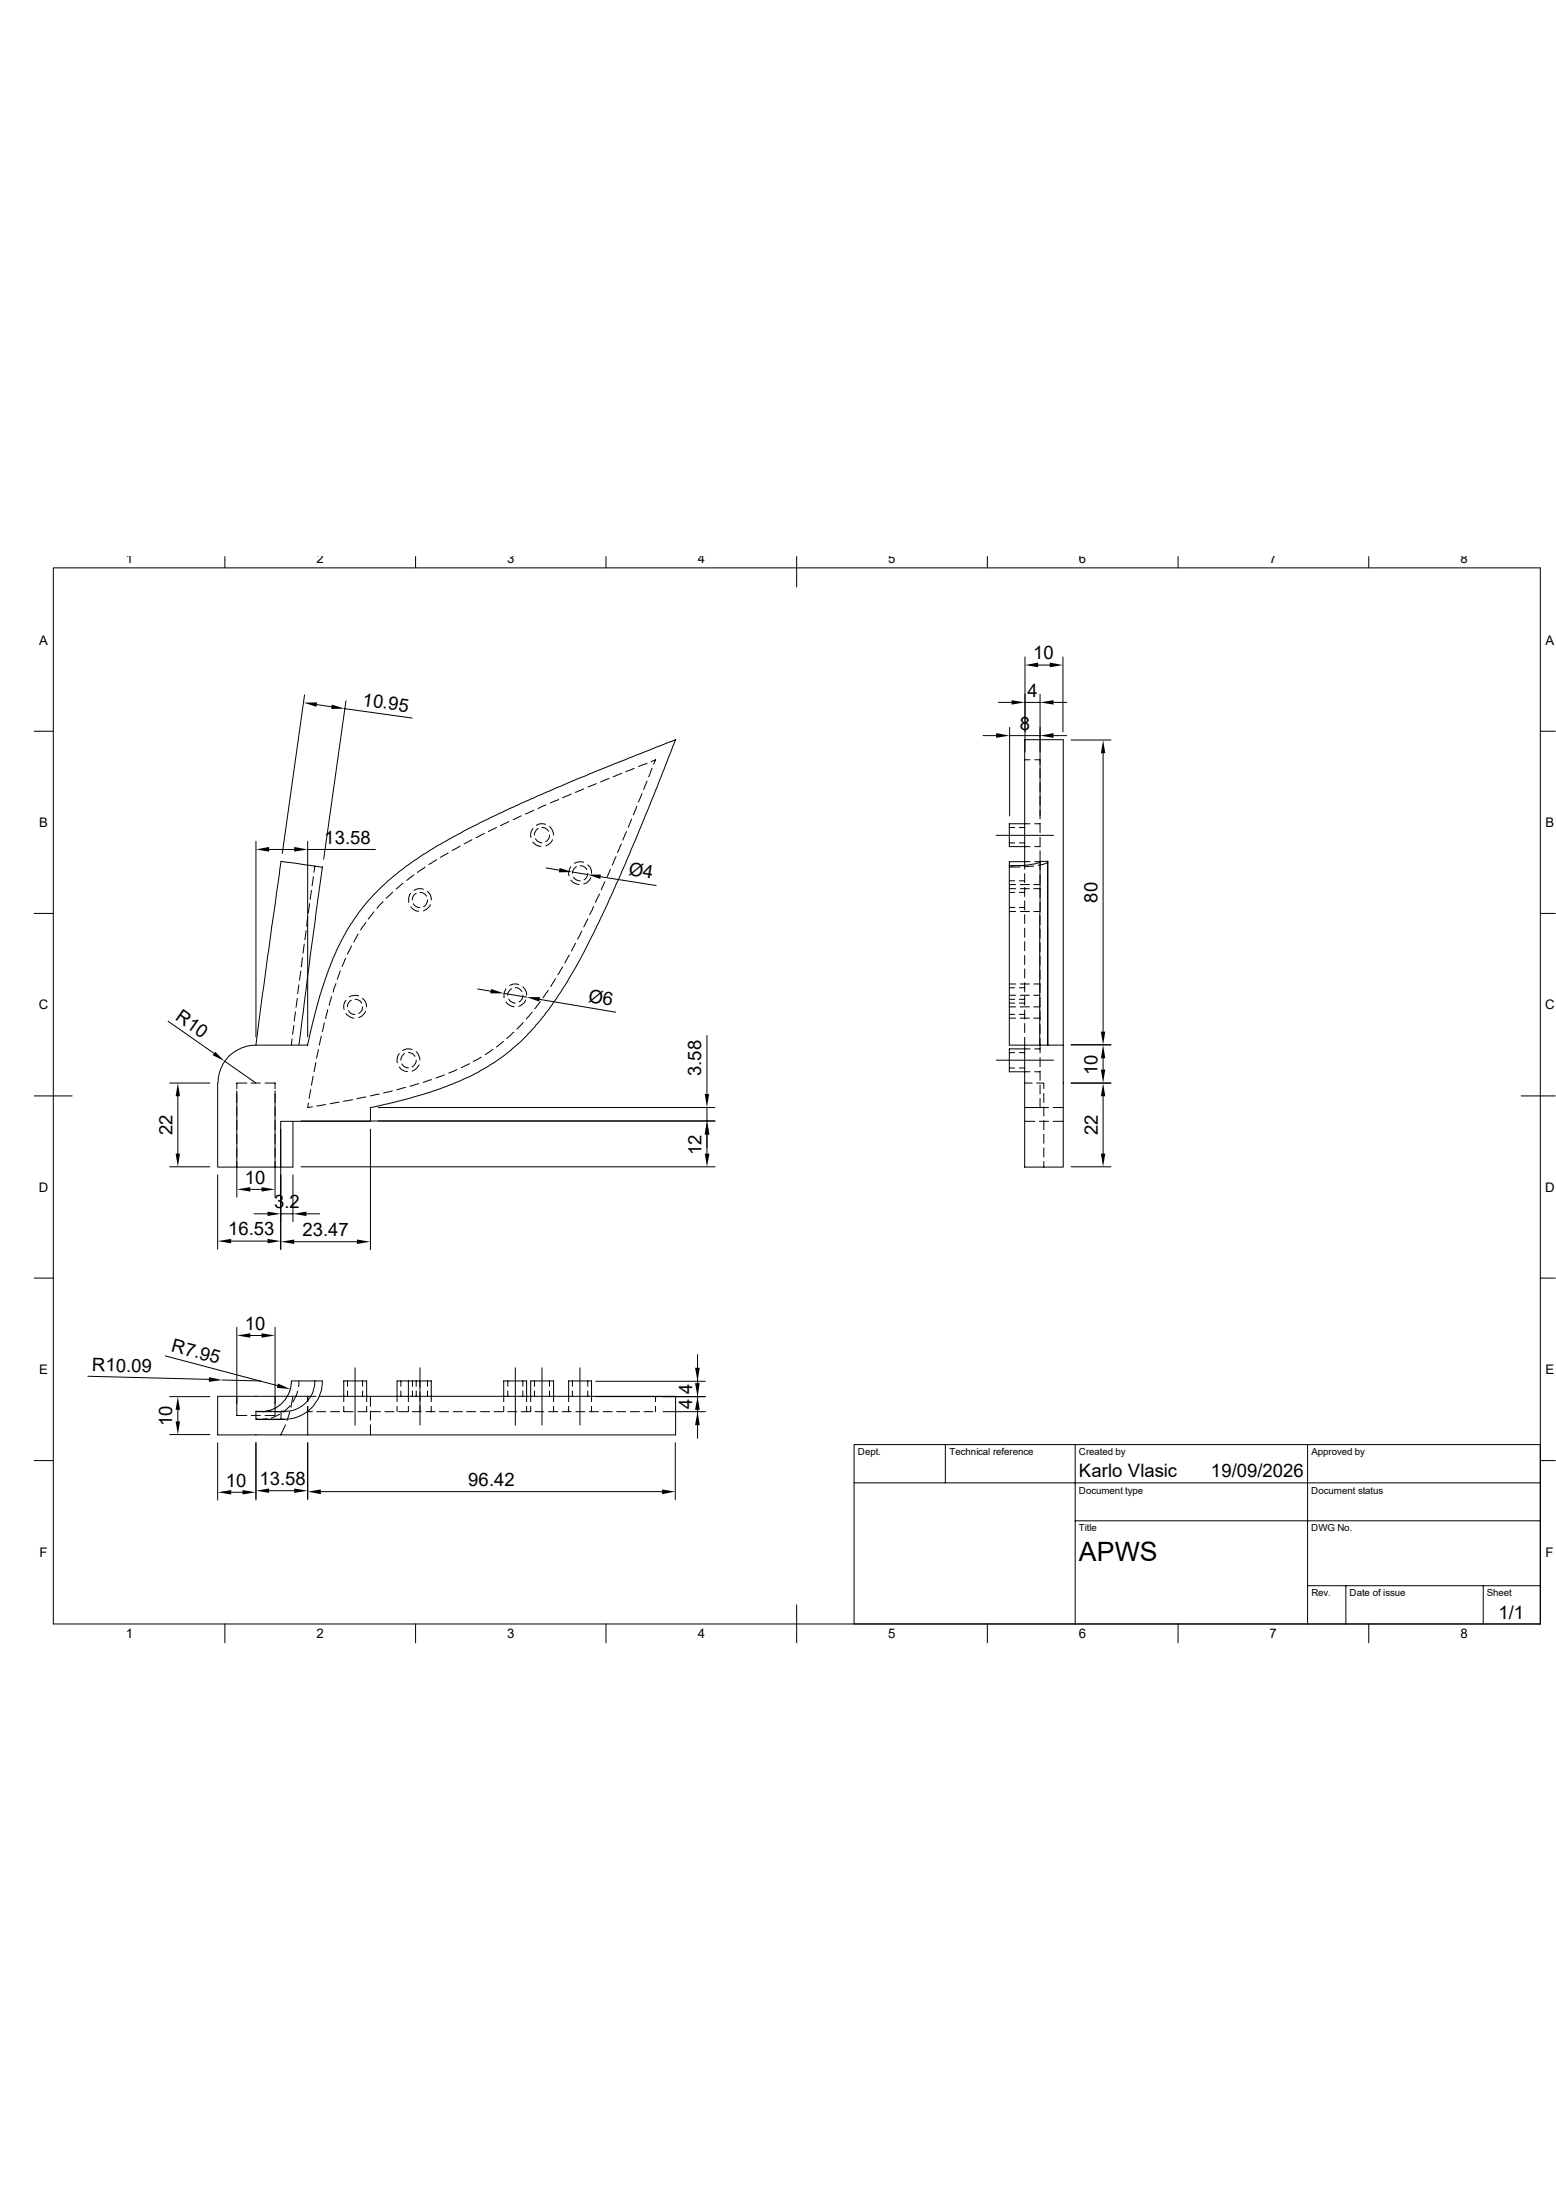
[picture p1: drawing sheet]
<svg xmlns="http://www.w3.org/2000/svg" width="210mm" height="297mm" viewBox="0 0 210 297" stroke-linecap="round" stroke-linejoin="round" font-family="sans-serif">
<g fill="none" stroke="#000" stroke-width=".13">
<path d="M7.2 76.7h200.7v142.5h-200.7zM30.4 75.1v1.6M56.1 75.1v1.6M81.8 75.1v1.6M107.5 75.1v4.1M133.3 75.1v1.6M159 75.1v1.6M184.7 75.1v1.6M4.6 98.7h2.6M41.1 93.8l-3 21.4M42.8 95.1l1.9 .3M46.5 95.7l9.1 1.2"/>
<path d="M46.7 94.6l-3 21.4M132.7 99.3h1.8M134.7 94.8h1.8M136.3 98.2v12M136.3 99.3h4.1M138.3 94.8h2.1M138.3 88.7v12.8M140.1 89.8h1.6M140.4 93.7v16.5M142.2 94.8h1.8M142.2 99.3h1.8M143.5 88.7v10.1"/>
<path d="M144.6 99.9h5.3M207.9 98.7h2M34.5 113.6v26.4M36.3 114.7h3.4M41.5 113.6v26.4M41.5 114.7h9.2M42.3 118.4l-.2 1.2M42.5 116.9l-.1 .9M54.4 119.3l-.9 .7M55.9 118.1l-1 .8M57.4 117.1l-1.1 .7M58.9 116.1l-1 .6"/>
<path d="M60.5 115.1l-1.1 .6M62.1 114.2l-1.1 .6M63.7 113.4l-1 .5M65.4 112.5l-1.1 .6M67 111.7l-1.1 .6M68.7 110.9l-1.1 .6M70.4 110.2l-1.1 .5M71.9 111.8a1.31 1.31 0 0 0-.2 1.3M71.9 113.7a1.49 1.49 0 0 0 1.1 .6M72.1 109.4l-1.2 .5M72.3 113.2l.3 .4 .6 .2M72.6 111.8l-.3 .4-.2 .5"/>
<path d="M73.2 111.7l.5 .1 .3 .4M73.6 111.3h-.1a1.36 1.36 0 0 0-1.1 .1M73.7 108.7l-1.1 .4M73.7 117.2l1.8 .3M74.2 111.6l.4 .6 .1 .5M74.2 112.7l-.1 .5-.4 .4M74.6 113.4a1.73 1.73 0 0 1-.9 .8M75.4 107.9l-1.1 .5M77 117l-.1 .2a1.43 1.43 0 0 0-.1 1M77 118.8l.1 .1a1.51 1.51 0 0 0 1 .5M77.1 107.2l-1.2 .5M77.3 117.7l2 .4"/>
<path d="M77.4 118.4l.3 .3 .4 .2h.2M77.8 117l-.4 .3-.1 .6M78.3 116.9l.5 .1 .4 .4M78.8 106.5l-1.2 .5M78.8 116.4l-.4-.1-.9 .2M79.3 116.8a1.22 1.22 0 0 1 .5 1.1M79.3 117.9l-.2 .6-.3 .3M79.7 118.5a1.41 1.41 0 0 1-.9 .8M80.5 105.8l-1.1 .5M81.1 118.4l7.5 1.1M81.7 119l-.5 1.1M82.2 105.1l-1.1 .5"/>
<path d="M82.4 117.3l-.5 1.1M83.1 115.7l-.5 1.1M83.9 114l-.5 1.1M83.9 104.4l-1.1 .5M84.5 112.3l-.4 1.1M85.3 110.6l-.5 1.1M85.6 103.7l-1.1 .5M85.9 108.8l-.4 1.2M86.7 107.1l-.5 1.2M87.3 105.5l-.4 1.1M87.3 103l-1.1 .5M87.9 102.8l.6-.2-.3 .6"/>
<path d="M88 103.7l-.5 1.2M134.5 112.8h7.7M136.2 117.1h1.5M136.2 120h.9M136.2 113.8h.7M136.2 111.7h.7M136.2 119.4h.9M136.2 118.9h.7M137.6 113.8h.7M137.6 111.7h.7M137.6 118.9h.7M137.6 116.9h.7"/>
<path d="M137.7 120h1.2M137.7 119.4h1.2M138.3 117.3v-17.4h5.2v41.2M138.3 119.8v1.2M138.3 117.9v1.3M138.3 102.6h.7M139 116.3h-2.8v24.8h2.1v-1.1M139 111.2h-2.8v3.1h2.8M139.5 120h.9M139.5 119.4h.9M139.5 116.9l-1.2 .1M139.7 102.6h.7v.6"/>
<path d="M139.7 114.3h.7M139.7 111.2h.7M139.7 116.3h.7M140.1 116.8h.1a1.65 1.65 0 0 0 1.2-.5v24.8M140.3 116.4a9.6 9.6 0 0 1-3.5 .5h-.6h.7M140.4 116.3l-.1 24.8M140.4 116.3v.1M140.4 114.9v1.4M140.4 113v1.3M140.4 111.2v1.2M140.4 109.3v1.3M140.4 107.5v1.2"/>
<path d="M140.4 105.7v1.2M140.4 103.8v1.2M140.4 116.3v1.2M140.4 118.1v1.2M140.4 119.9v1.3M140.4 116.3h1v24.8M141.4 116.2v.1M148.9 101.7v37.6M4.6 123.3h2.6M22.7 137.9l6.2 4.3M39.7 138.4l-.2 1.3M39.9 136.6l-.2 1.2"/>
<path d="M40.1 134.8l-.1 1.2M40.3 133l-.1 1.2M40.6 131.1l-.2 1.2M40.8 129.3l-.2 1.2M41.1 127.5l-.2 1.2M41.3 125.6l-.2 1.3M41.5 123.8l-.1 1.3M41.8 122l-.2 1.2M42 120.2l-.1 1.2M43.3 139.9l-.2 1.2M43.8 138.1l-.3 1.2M44.2 136.3l-.3 1.2"/>
<path d="M44.7 134.5l-.3 1.2M45.3 132.8l-.3 1.1M45.9 131.1l-.4 1.1M46.7 129.4l-.5 1.1M46.7 135a1.31 1.31 0 0 0-.3 1.3M46.7 136.8l.5 .4 .6 .3M47 136.4l.3 .4 .4 .1h.2M47.4 135l-.2 .2-.3 .4v.3M47.5 127.7l-.6 1.1M47.9 134.9l.7 .2 .2 .3M48.3 126.1l-.5 1.1M48.4 134.5l-.4-.1-.8 .2"/>
<path d="M48.9 134.8a1.34 1.34 0 0 1 .6 1.1M48.9 135.9v.5l-.5 .4M49.3 136.5a1.46 1.46 0 0 1-.9 .9M49.4 124.5l-.7 1.1M50.5 123.1l-.8 1M51.7 121.7l-.8 .9M53 120.4l-.9 .9M55.4 120.6l-.2 .5v.7M55.5 122.4v.1a1.51 1.51 0 0 0 1 .5M55.8 122l.3 .3 .3 .2h.3M56.2 120.6l-.4 .3-.1 .6M56.7 120.5l.5 .1 .4 .4"/>
<path d="M57.1 120.1l-.1-.1a1.42 1.42 0 0 0-1.1 .2M57.7 120.4a1.22 1.22 0 0 1 .5 1.1M57.7 121.5l-.2 .6-.3 .3M58.1 122.1l-.5 .7-.5 .2M64.5 133.5l1.8 .3M68 134.1l3.1 .5M68.3 133.5l-.2 .4-.1 .8M68.3 135.3a1.8 1.8 0 0 0 1.1 .6M68.7 134.9l.3 .3 .6 .2M69 133.5l-.4 .5-.1 .4M69.3 139.4l-.9 .8M69.6 133.3l.5 .2 .3 .4"/>
<path d="M70 132.9h-.1a1.36 1.36 0 0 0-1.1 .2M70.6 133.2l.1 .1a1.35 1.35 0 0 1 .4 1.1M70.6 134.4l-.1 .5-.4 .4M70.6 138l-.8 .9M71 135a1.41 1.41 0 0 1-1 .8M71.8 136.7l-.8 .9M72.8 134.9l10.3 1.8M72.9 135.2l-.7 1M74 133.7l-.7 1M75 132.1l-.7 1.1M75.9 130.6l-.6 1M76.8 128.9l-.6 1.1"/>
<path d="M77.7 127.3l-.6 1.1M78.5 125.7l-.5 1.1M79.3 124l-.5 1.1M80.1 122.4l-.5 1.1M80.9 120.7l-.5 1.1M95.4 139.8v7.9M136.2 123.1h.9M136.2 122.5h.7M136.2 120.5h.7M136.2 137.5h.9M136.2 134.4h.9M136.2 136.9h.7"/>
<path d="M136.2 134.9h.7M136.2 135.9h.9M136.2 132.8h.9M136.2 135.4h.7M136.2 133.3h.7M137.6 122.5h.7M137.6 120.5h.7M137.6 136.9h.7M137.6 134.9h.7M137.6 135.4h.7M137.6 133.3h.7M137.7 123.1h1.2"/>
<path d="M137.7 137.5h1.2M137.7 134.4h1.2M137.7 135.9h1.2M137.7 132.8h1.2M138.3 138.2v1.2M138.3 136.4v1.2M138.3 134.5v1.2M138.3 132.7v1.2M138.3 130.8v1.2M138.3 129v1.2M138.3 127.1v1.3M138.3 125.3v1.2"/>
<path d="M138.3 123.5v1.2M138.3 121.6v1.3M139.5 123.1h.9M139.5 137.5h.9M139.5 134.4h.9M139.5 135.9h.9M139.5 132.8h.9M140.4 121.8v1.2M140.4 123.6v1.2M140.4 125.4v1.3M140.4 127.3v1.2M140.4 129.1v1.2"/>
<path d="M140.4 131v1.2M140.4 132.8v1.2M140.4 134.7v1.2M140.4 136.5v1.2M140.4 138.3v1.3M207.9 123.3h2M4.6 148h5.1M22.9 146.2h5.4M22.9 157.5h5.4M24 148v7.7M29.4 146.2v11.4h8.5M29.4 158.6v10.1"/>
<path d="M30.3 143.3l4.2 2.9M32 147.3v14.3M33.3 146.2h-1.3v.8M33.9 146.2h1.2M34.5 141.1h7l1.3-5.2 1.1-3.7 1.5-3.8 1.3-2.6a31.6 31.6 0 0 1 11.1-10.8l1.4-.9 3.4-1.9 7.7-3.7 10.1-4.4 10.8-4.2-2.5 6.4-4.3 10.3-2.4 5.4-1.9 4.1-2 3.8-2.3 3.9-2.4 3.4-2.1 2.3a29.9 29.9 0 0 1-12.2 7.6l-3.7 1.2-5.4 1.2v1.9h-12.1v6.2M34.5 141.1l3.4-24.8 5.6 .8-3.2 24M34.5 141.1a5.1 5.1 0 0 0-5.1 5.1M35.8 146.2h1.3v.8M37.1 147.3v14.3M37.9 152.4v16.3M39.4 140.3l-.1 .8M39.5 151.4v6.2h-1.6"/>
<path d="M39.5 158.6v6.3M40.6 151.3h55.9M40.6 157.5h55.9M41.7 148.9l-.2 .6 .7-.1M42 147.1l-.3 1.2M42.2 145.3l-.2 1.2M42.6 143.5l-.2 1.2M43 141.7l-.3 1.2M43.9 149.1l-1.1 .2M45.8 148.8l-1.2 .2M47.6 148.5l-1.2 .2M49.4 148.1l-1.2 .2"/>
<path d="M50 152.4v16.3M51.1 149.5h45.4M51.2 147.7l-1.2 .3M53 147.3l-1.2 .3M53.9 142.2a1.31 1.31 0 0 0-.3 1.3M53.9 144.1a1.31 1.31 0 0 0 1.1 .6M54.2 143.6l.3 .4 .6 .1M54.6 142.2l-.3 .4-.2 .5M54.7 146.8l-1.1 .3M55.1 142.1l.6 .1 .3 .4M55.6 141.7l-.1-.1a1.36 1.36 0 0 0-1.1 .2M56.2 142l.2 .3 .3 .8"/>
<path d="M56.2 143.1l-.2 .5-.4 .4M56.5 146.3l-1.2 .3M56.6 143.8l-.6 .6-.4 .2M58.3 145.8l-1.2 .3M60 145.1l-1.2 .4M61.7 144.4l-1.1 .5M63.4 143.6l-1.1 .5M64.9 142.7l-1 .6M66.5 141.7l-1 .7M67.9 140.6l-.9 .8M95.4 149.5v1.8M95.4 153.2v2.5"/>
<path d="M134.5 143.1h7.7M136.2 144.2h.7M136.2 142.1h.7M137.6 144.2h.7M137.6 142.1h.7M138.3 146.2h1M138.3 151.4h1.4M138.3 149.5h3.2M139 141.6h-2.8v3.1h2.8M139.7 144.7h.7M139.7 141.6h.7M139.9 146.2h1v.8"/>
<path d="M140.3 151.4h1.2M140.4 148.3v1.2M140.4 146.5v1.2M140.4 144.6v1.2M140.4 142.8v1.2M140.4 141.1v1.1M140.4 140.2v.9M140.9 147.6v1.2M140.9 149.4v1.3M140.9 151.3v1.2M140.9 153.1v1.2M140.9 155v1.2"/>
<path d="M140.9 156.8v.8M142.2 151.4h1.3M142.2 149.5h1.3M143.5 141.1v16.5h-5.2v-11.4M143.5 141.1h-5.2v5.1M144.6 146.2h5.3M144.6 157.5h5.3M144.6 141.1h5.3M148.9 142.9v1.5M148.9 148v7.7M205.3 148h4.6M4.6 172.6h2.6"/>
<path d="M31.2 167.6h4.9M32 179.2v10.8M33.8 160.6h1.5M34.3 163.9h1.8M37.1 179.2v10.8M37.9 163.9h1.6M39.7 167.6h8.5M41.4 163.9h1.7M207.9 172.6h2M4.6 197.2h2.6M11.9 185.8l16.3 .4M22.3 183l15.2 4.1"/>
<path d="M22.9 188.6h5.4M22.9 193.7h5.4M24 190.3v1.6M29.4 194.8v7.7M30 186.3l5.2 .1M32 190.1v1h1.3M33.8 180.3h1.5M33.9 191.1h1.2M34.5 190.5l3.4 .1v1h-3.4zM34.5 191.6h.7M34.5 194.8v7.7M35.2 191.6h3.2"/>
<path d="M35.5 190.6h1.2M36 191.6h-.8M37.1 190.1v1h-1.3M37.3 190.6h1.1M37.8 191l-1.2 .4M38.5 192.4l-.6 1.3M39.1 190.6l-.4 1.2M39.2 189.8l-.9 .8M39.5 188.5l-.2 1.5M40.2 187.8l-.2 .7-.5 .8M40.3 186.4v.8M41.5 188.5h-12.1v5.2h12.1"/>
<path d="M41.5 190.6h.7M41.5 188.5h1.2M41.5 188.5v.7M41.5 189.9v3.8M41.5 194.8v7.7M42.5 186.4h-3.2l-.1 1.1-.3 .8-.4 .6-.6 .7-.6 .4-.9 .4-.7 .2-1.2-.1M42.5 186.4h1a5.1 5.1 0 0 1-5.5 5.2M42.5 186.4a4 4 0 0 1-4.5 4.1M42.8 190.6h1.2M43.1 188.5h48.1v5.2h-49.7M44.6 190.6h1.2M46.4 189.2v-2.8h3.1v2.8"/>
<path d="M46.4 189.9v.7M46.4 190.6h1.3M46.9 186.4v.8M46.9 187.8v.7M47.9 184.7v7.7M48.3 190.6h1.2M48.9 186.4v.8M48.9 187.8v.7M49.5 189.9v.7M50 188.5v1.4M50 190.5v1.2M50 192.4v1.3"/>
<path d="M50.1 190.6h1.3M51.9 190.6h1.3M53.6 189.9v.7M53.8 190.6h1.2M54.1 186.4v.8M54.1 187.8v.7M55.1 186.4h3.1v2.8M55.1 186.4h-1.5v2.8M55.1 186.4v2.8M55.1 189.9v.7M55.6 190.6h1.3M55.7 186.4v.8"/>
<path d="M55.7 187.8v.7M56.2 186.4v.8M56.2 187.8v.7M56.7 184.7v7.7M57.5 190.6h1.2M57.7 186.4v.8M57.7 187.8v.7M58.2 189.9v.7M59.3 190.6h1.2M61.2 190.6h1.2M63 190.6h1.2M64.9 190.6h1.2"/>
<path d="M66.7 190.6h1.2M68 189.2v-2.8h3.1v2.8M68 189.9v.7M68.5 190.6h1.3M68.5 186.4v.8M68.5 187.8v.7M69.6 184.7v7.7M70.4 190.6h1.2M70.6 186.4v.8M70.6 187.8v.7M71.1 189.9v.7M71.6 189.2v-2.8h3.1v2.8"/>
<path d="M71.6 189.9v.7M72.1 186.4v.8M72.1 187.8v.7M72.2 190.6h1.2M73.2 184.7v7.7M74 190.6h1.3M74.2 186.4v.8M74.2 187.8v.7M74.7 189.9v.7M75.9 190.6h1.2M76.8 189.2v-2.8h3v2.8M76.8 189.9v.7"/>
<path d="M77.3 186.4v.8M77.3 187.8v.7M77.7 190.6h1.3M78.3 184.7v7.7M79.3 186.4v.8M79.3 187.8v.7M79.5 190.6h1.3M79.8 189.9v.7M80.4 188.6h14.8M80.4 186.5h14.8M81.4 190.6h1.2M83.2 190.6h1.3"/>
<path d="M85.1 190.6h1.2M86.9 190.6h1.2M88.5 188.5v.7M88.5 189.9v.7M89.5 190.6h5.7M91.1 194.8v7.7M94.1 184.9v7.3M94.1 192.4v1.8M94.1 182.9v1.8M127.6 195v5.2M145.1 195v24.2M176.5 195v24.2"/>
<path d="M207.9 195h-92.6v24.2M207.9 197.2h2M30.4 219.2v2.6M31.2 201.5h1.5M36.3 201.3h3.4M43.3 201.4h46.1M56.1 219.2v2.6M81.8 219.2v2.6M107.5 216.7v5.1M115.3 200.2h92.6M133.3 219.2v2.6M145.1 205.3h62.8"/>
<path d="M159 219.2v2.6M176.5 214.1h31.4M181.7 214.1v5.1M184.7 219.2v2.6M200.2 214.1v5.1"/>
</g>
<g fill="#000">
<path d="M41 94.9l1.8-.1-.1 .6zM44.8 95.1l1.7 .6h-1.8zM134.5 99l1.8 .3-1.8 .3zM136.5 94.5l1.8 .3-1.8 .3zM138.3 89.8l1.8-.3v.6zM141.7 89.5l1.8 .3-1.8 .3zM140.4 94.8l1.8-.3v.6zM140.4 99.3l1.8-.3v.6zM34.5 114.7l1.8-.4v.7zM39.7 114.3l1.8 .4-1.8 .3zM75.5 117.2l1.8 .5-1.9 .1zM79.3 118.1h1.8l-.1 .6z"/>
<path d="M148.9 99.9l.3 1.8h-.6zM66.3 133.5l1.7 .6h-1.8zM71.1 134.6h1.8l-.1 .6zM148.6 139.3h.6l-.3 1.8zM23.7 155.7h.6l-.3 1.8zM24 146.2l.3 1.8h-.6zM29 142l1.3 1.3-1.6-.8zM95.4 151.3l.4 1.9h-.7zM95.1 155.7h.7l-.4 1.8zM95.4 151.3l.3 1.9h-.6zM95.1 147.7h.6l-.3 1.8zM148.6 155.7h.6l-.3 1.8z"/>
<path d="M148.9 146.2l.3 1.8h-.6zM148.9 141.1l.3 1.8h-.6zM148.6 144.4h.6l-.3 1.8zM29.4 167.6l1.8-.3v.6zM32 160.6l1.8-.3v.6zM35.3 160.3l1.8 .3-1.8 .3zM36.1 167.3l1.8 .3-1.8 .3zM36.1 163.6l1.8 .3-1.8 .3zM37.9 167.6l1.8-.3v.6zM39.5 163.9l1.9-.3v.6zM48.2 167.3l1.8 .3-1.8 .3zM24 188.6l.3 1.7h-.6z"/>
<path d="M23.7 191.9h.6l-.3 1.8zM28.2 185.9l1.8 .4-1.8 .3zM32 180.3l1.8-.3v.6zM35.3 180l1.8 .3-1.8 .3zM37.5 186.8l1.7 .7-1.8-.1zM94.1 188.6l.3 1.7h-.6zM93.8 184.7h.6l-.3 1.8zM94.1 190.6l.3 1.8h-.6zM93.8 186.7h.6l-.3 1.9zM29.4 201.5l1.8-.3v.6zM32.7 201.2l1.8 .3-1.8 .3zM34.5 201.3l1.8-.3v.5z"/>
<path d="M39.7 201l1.8 .3-1.8 .2zM41.5 201.4l1.8-.3v.6zM89.4 201.1l1.7 .3-1.7 .3z"/>
</g>
<text font-size="3.6" x="145.6" y="210.7">APWS</text>
<g font-size="2.5">
<text x="139.4" y="89">10</text>
<text x="48.9" y="95.3" transform="rotate(8 48.9 95.3)">10.95</text>
<text x="138.7" y="94.1">4</text>
<text x="137.6" y="98.6">8</text>
<text x="43.8" y="113.9">13.58</text>
<text x="84.8" y="118.2" transform="rotate(9 84.8 118.2)">Ø4</text>
<text x="148.1" y="121.9" transform="rotate(-90 148.1 121.9)">80</text>
<text x="23.5" y="137.5" transform="rotate(35 23.5 137.5)">R10</text>
<text x="79.3" y="135.2" transform="rotate(10 79.3 135.2)">Ø6</text>
<text x="94.7" y="145.3" transform="rotate(-90 94.7 145.3)">3.58</text>
<text x="148.1" y="145.1" transform="rotate(-90 148.1 145.1)">10</text>
<text x="23.3" y="153.2" transform="rotate(-90 23.3 153.2)">22</text>
<text x="94.7" y="155.9" transform="rotate(-90 94.7 155.9)">12</text>
<text x="148.2" y="153.2" transform="rotate(-90 148.2 153.2)">22</text>
<text x="33.1" y="159.8">10</text>
<text x="30.8" y="166.8">16.53</text>
<text x="37" y="163.1">3.2</text>
<text x="40.8" y="166.9">23.47</text>
<text x="33.1" y="179.5">10</text>
<text x="12.4" y="185.1" transform="rotate(2 12.4 185.1)">R10.09</text>
<text x="23" y="182.5" transform="rotate(15 23 182.5)">R7.95</text>
<text x="93.4" y="190.2" transform="rotate(-90 93.4 190.2)">4</text>
<text x="93.4" y="188.2" transform="rotate(-90 93.4 188.2)">4</text>
<text x="23.2" y="192.6" transform="rotate(-90 23.2 192.6)">10</text>
<text x="30.5" y="200.7">10</text>
<text x="35" y="200.5">13.58</text>
<text x="63.2" y="200.7">96.42</text>
<text x="145.6" y="199.4">Karlo Vlasic</text>
<text x="163.4" y="199.4">19/09/2026</text>
<text x="202.3" y="218.5">1/1</text>
</g>
<g font-size="1.8">
<text x="17" y="76">1</text>
<text x="42.7" y="76">2</text>
<text x="68.5" y="76">3</text>
<text x="94.2" y="76">4</text>
<text x="119.9" y="76">5</text>
<text x="145.6" y="76">6</text>
<text x="171.4" y="76">7</text>
<text x="197.1" y="76">8</text>
<text x="5.3" y="87">A</text>
<text x="208.6" y="87">A</text>
<text x="5.3" y="111.7">B</text>
<text x="208.6" y="111.7">B</text>
<text x="5.2" y="136.3">C</text>
<text x="208.5" y="136.3">C</text>
<text x="5.2" y="160.9">D</text>
<text x="208.5" y="160.9">D</text>
<text x="5.3" y="185.5">E</text>
<text x="208.6" y="185.5">E</text>
<text x="5.3" y="210.1">F</text>
<text x="208.6" y="210.1">F</text>
<text x="17" y="221.1">1</text>
<text x="42.7" y="221.1">2</text>
<text x="68.4" y="221.1">3</text>
<text x="94.2" y="221.1">4</text>
<text x="119.9" y="221.1">5</text>
<text x="145.6" y="221.1">6</text>
<text x="171.4" y="221.1">7</text>
<text x="197.1" y="221.1">8</text>
</g>
<g font-size="1.3">
<text x="115.8" y="196.5">Dept.</text>
<text x="128.1" y="196.5">Technical reference</text>
<text x="145.6" y="196.5">Created by</text>
<text x="177" y="196.5">Approved by</text>
<text x="145.6" y="201.6">Document type</text>
<text x="177" y="201.6">Document status</text>
<text x="145.6" y="206.8">Title</text>
<text x="177" y="206.8">DWG No.</text>
<text x="177" y="215.5">Rev.</text>
<text x="182.2" y="215.5">Date of issue</text>
<text x="200.7" y="215.5">Sheet</text>
</g>
</svg>
